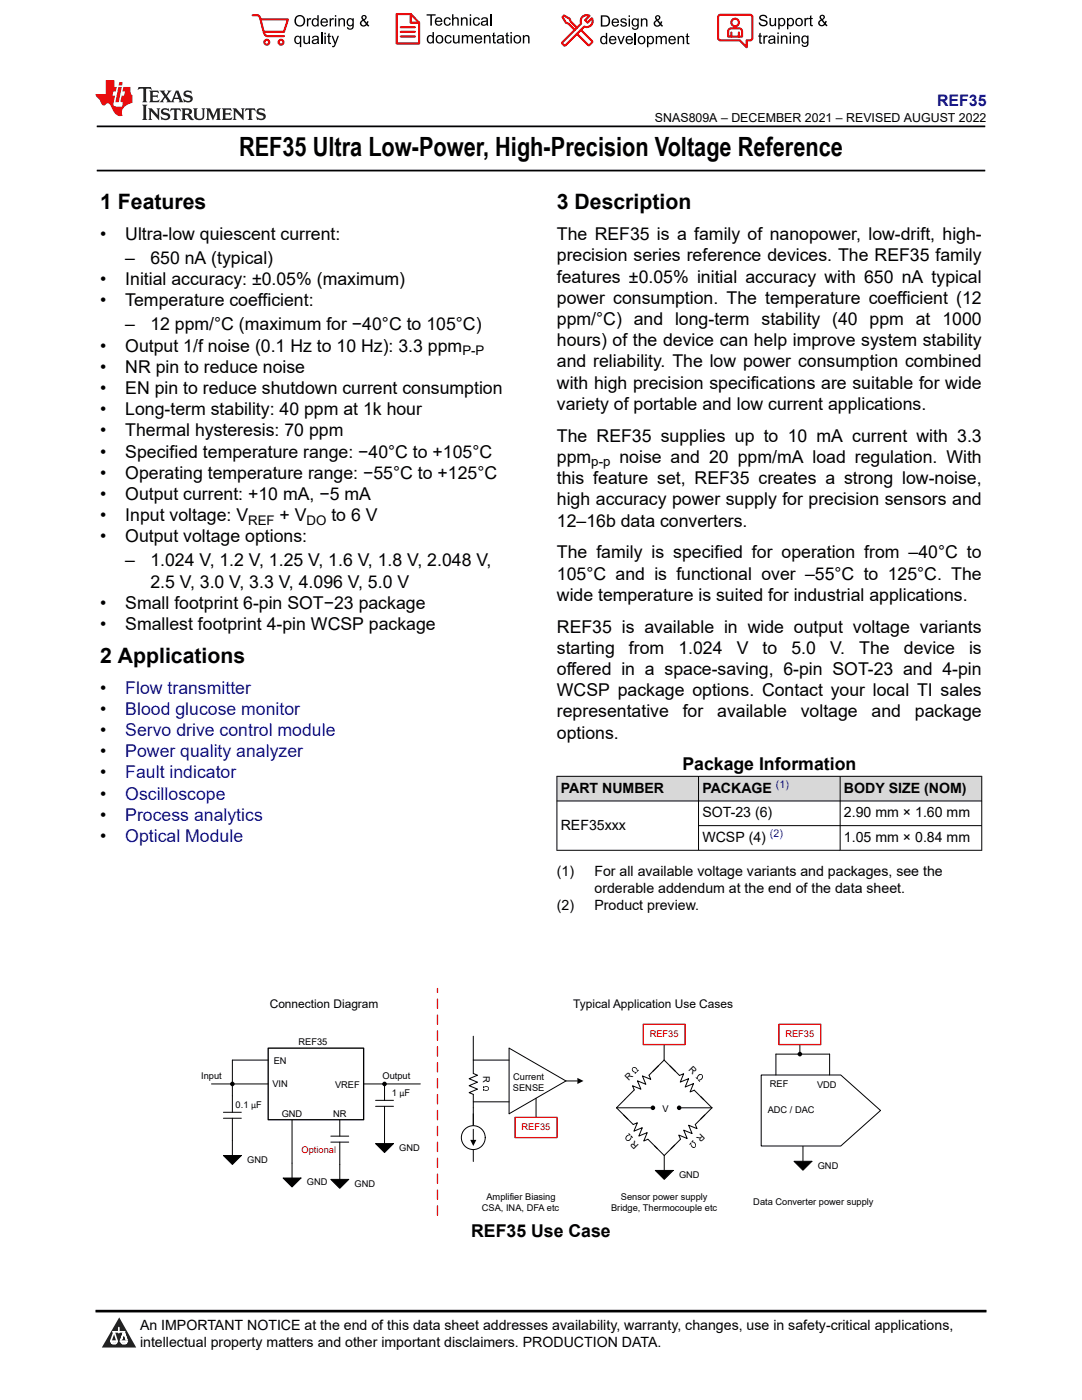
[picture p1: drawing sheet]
<svg xmlns="http://www.w3.org/2000/svg" width="216mm" height="279mm" viewBox="0 0 216 279" stroke-linecap="round" stroke-linejoin="round" font-family="sans-serif">
<path d="M19.3 25.2h177.3M19.3 34h177.3" fill="none" stroke="#000" stroke-width=".35"/>
<g fill="#d8d8d8">
<path d="M111.1 154.9h84.8v5h-84.8z" fill-rule="evenodd"/>
<path d="M111.2 155h28.1v4.8h-28.1z" fill-rule="evenodd"/>
<path d="M139.4 155h28.2v4.8h-28.2z" fill-rule="evenodd"/>
<path d="M167.7 155h28.1v4.8h-28.1z" fill-rule="evenodd"/>
</g>
<g fill="none" stroke="#000" stroke-width=".2">
<path d="M111.1 154.9h84.9M111.1 159.9h84.9M111.1 154.9v14.9M139.4 154.9v14.9M167.6 154.9v14.9M195.9 154.9v14.9M111.1 169.7h84.9M139.4 164.8h56.6M42.2 216.3h11.3M46.1 216.3h.3M53.5 211.6h-7.1v10.4M72.6 216.3h11.3"/>
<path d="M74.9 219.6h3.6M76.4 216.3h.3M76.7 216.3v3.3M94.4 206.8v7.4l.9 .4-1.7 .7 1.7 .7-1.7 .7 1.7 .7-1.7 .7 .8 .3v13.4M101.6 209.2v13.1M44.6 230.6h3.6l-1.8 1.8zM44.6 223.2h3.6M44.6 222h3.6M46.4 223.2v7.4M56.5 235.1h3.6l-1.8 1.8zM58.3 223.5v11.6M66 235.4h3.6l-1.8 1.8z"/>
<path d="M66 227.9h3.6M66 226.7h3.6M67.8 223.5v3.2M67.8 227.9v7.5M74.9 228.2h3.6l-1.8 1.8zM74.9 220.8h3.6M76.7 220.8v7.4"/>
</g>
<path d="M53.5 209.2h19.1v14.3h-19.1z" fill="none" stroke="#000" stroke-width=".26"/>
<g fill="#000">
<path d="M44.6 230.6h3.6l-1.8 1.8zM56.5 235.1h3.6l-1.8 1.8zM66 235.4h3.6l-1.8 1.8zM74.9 228.2h3.6l-1.8 1.8z"/>
<circle cx="46.4" cy="216.3" r=".46"/>
<circle cx="76.7" cy="216.3" r=".46"/>
</g>
<circle cx="94.4" cy="227" r="2.38" fill="#fff"/>
<g fill="none" stroke="#000" stroke-width=".2">
<path d="M94.4 211.6h7.2M94.4 219.9h7.2M101.6 209.2l11.3 6.5M107 219.2v3.8M112.9 215.7l-11.3 6.6M112.9 215.7h2.3M132.5 211.6l-3 3 .4 .8-1.7-.7 .7 1.7-1.7-.7 .7 1.7-1.7-.7 .4 .8-3.6 3.6M132.5 208.5v3.1M132.5 211.6l3.1 3M135.6 214.6l.8-.3-.7 1.7 1.7-.7-.7 1.6 1.7-.7-.7 1.7 .8-.3 3.6 3.5M151.9 214.5h15.9l7.9 7.1-7.9 7.1h-15.9zM154.8 214.5v-4.1h10.7v4.1"/>
<path d="M159.6 208.5v1.9M94.4 225.4v2.1M123 221.1l3.3 3.3 .9-.3-.7 1.6 1.7-.6-.7 1.6 1.6-.7-.6 1.7 .8-.3 3.2 3.2M123 221.1h6.8M130.8 233.6h3.5l-1.8 1.8zM132.5 230.6v3M136 221.1h6.1M142.1 221.1l-3.4 3.3 .4 .8-1.7-.6 .7 1.6-1.7-.7 .7 1.7-1.7-.7 .4 .9-3.3 3.2M158.4 231.8h3.6l-1.8 1.7zM160.2 228.8v3"/>
<circle cx="94.4" cy="227" r="2.38"/>
</g>
<g fill="#000">
<path d="M115.2 215.1l1.2 .6-1.2 .6zM93.8 227.5h1.2l-.6 1.2zM130.8 233.6h3.5l-1.8 1.8zM158.4 231.8h3.6l-1.8 1.7z"/>
<circle cx="159.6" cy="210.4" r=".46"/>
<circle cx="130.3" cy="221.1" r=".46"/>
<circle cx="135.5" cy="221.1" r=".46"/>
</g>
<path d="M128.3 204.4h8.4v4.1h-8.4zM155.4 204.4h8.4v4.1h-8.4zM102.8 223h8.3v4h-8.3z" fill="none" stroke="#f00" stroke-width=".26"/>
<path d="M87.3 242.5v-45.2" fill="none" stroke="#f00" stroke-width=".26" stroke-dasharray="1.9 1.3"/>
<path d="M0 0h215.9v23.8h-215.9z" fill-rule="evenodd" fill="#fff"/>
<path d="M27.7 17.4l-.2 .6 .5-.3h.6v.1v2.2l-.2 .4h1l-.2-.4v-2.2v-.1h.5l.5 .3-.1-.6zM29.8 18.1l.2 .4v1.5l-.2 .4h1.9l.1-.6a1.08 1.08 0 0 1-1.3 .2v-.7h.6l.4 .2v-.6l-.4 .2h-.6v-.6l.2-.1a1 1 0 0 1 1 .2l-.1-.5zM31.8 18.1l1 1.1-1 1.2h.9l-.2-.2 .4-.7 .5 .7-.2 .2h1.6l-.2-.2 .1-.4h1l.1 .4-.1 .2h.9l-.2-.3-.8-2h-.5l-1 2.2-.8-1.1 .9-1.1h-.8l.2 .2-.5 .7-.3-.7 .1-.2zM35.2 18.5l.4 1h-.8zM36.8 18.2a.65 .65 0 0 0-.2 .7 .65 .65 0 0 0 .6 .5l.7 .2 .1 .2a.79 .79 0 0 1-.7 .4 .79 .79 0 0 1-.7-.5l.1 .7 .2-.1a.93 .93 0 0 0 1.1 .1 .93 .93 0 0 0 .4-1 1.46 1.46 0 0 0-1.2-.6l-.1-.3a1.09 1.09 0 0 1 1.2 .2l-.2-.6-.1 .1-.6-.2zM28.4 20.9l.2 .4v2.3l-.2 .3h1l-.2-.3v-2.3l.2-.4zM29.6 21.6l.2 .4v1.6l-.2 .3h.8l-.3-.3v-1.4l1.7 1.8v-2l.2-.4h-.8l.2 .2 .1 1.1-1.2-1.3zM32.3 21.8a.65 .65 0 0 0-.2 .7 .65 .65 0 0 0 .7 .4l.6 .2 .1 .2a.79 .79 0 0 1-.7 .4 .79 .79 0 0 1-.7-.5l.1 .7 .2-.1a.93 .93 0 0 0 1.1 .1 .93 .93 0 0 0 .4-.9 1.46 1.46 0 0 0-1.2-.6l-.1-.4a1.09 1.09 0 0 1 1.2 .2l-.2-.6-.1 .1-.6-.1zM34.1 21.6l-.1 .7a.63 .63 0 0 1 .7-.4l.1 1.7-.3 .3h1l-.2-.3v-1.7a.66 .66 0 0 1 .8 .4l-.1-.7zM36.2 21.6l.2 .4v1.6l-.2 .3h.9l-.2-.2v-.7h.5l.1 .2a.79 .79 0 0 0 1.2 .6l-1-.9a.61 .61 0 0 0 .6-.6 .61 .61 0 0 0-.5-.6zM36.9 21.9h.2a.47 .47 0 0 1 .5 .1 .47 .47 0 0 1 .1 .5l-.2 .2h-.6zM38.5 21.6l.2 .2a2.27 2.27 0 0 0 .4 2 1.04 1.04 0 0 0 1.7-.7v-1.3l.2-.2h-.8l.2 .4v1.1a.6 .6 0 0 1-.6 .6 .6 .6 0 0 1-.6-.6v-1.1l.3-.4zM41.1 21.6l.2 .4v1.6l-.2 .3h.7l-.2-.3v-1.5l.9 1.9 .8-1.9v1.5l-.2 .3h1l-.3-.3v-1.6l.3-.4h-.8l-.7 1.5-.7-1.5zM44.3 21.6l.2 .4v1.6l-.2 .3h1.9l.1-.5a1.09 1.09 0 0 1-1.3 .1v-.6h.6l.4 .1v-.6l-.4 .2h-.6v-.6l.2-.1a1.01 1.01 0 0 1 1 .3l-.1-.6zM46.4 21.6l.3 .4v1.6l-.3 .3h.8l-.2-.3v-1.4l1.6 1.8v-2l.2-.4h-.7l.2 .2v1.1l-1.2-1.3zM49 21.6l-.1 .7a.63 .63 0 0 1 .8-.4v1.7l-.3 .3h1l-.2-.3v-1.7a.66 .66 0 0 1 .8 .4l-.1-.7zM51.4 21.8a.65 .65 0 0 0-.2 .7 .65 .65 0 0 0 .6 .4l.6 .2 .2 .2a.79 .79 0 0 1-.8 .4 .79 .79 0 0 1-.6-.5l.1 .7 .2-.1a.93 .93 0 0 0 1 .1 .93 .93 0 0 0 .5-.9 1.46 1.46 0 0 0-1.3-.6l-.1-.4a1.09 1.09 0 0 1 1.3 .2l-.2-.6-.2 .1-.5-.1z" fill="#231f20"/>
<path d="M21.1 16v2.8h-2.1l.1 .3 .9 1a.95 .95 0 0 0 .9 .9 .59 .59 0 0 1 .6-.4 .59 .59 0 0 1 .5 .4l.4 .8a1.59 1.59 0 0 0 2.1 1.3 1.61 1.61 0 0 1 1-2.2l1-.4-.1-1.5a1.59 1.59 0 0 1-.4-1.6h-1.4l-.2 .9h.5l-.1 .8h-.5l-.2 1v.2l.4 .1-.2 .9h-.6a.73 .73 0 0 1-1.1-.7l.3-1.5h-.5l.2-.8h.5l.2-.9h-.5v-1.4zM23.6 17.4l-.6 3h.7l.6-3zM23.8 16.4l-.1 .7h.7l.1-.7z" fill="#ed1c24"/>
<g fill="#000">
<path d="M58.7 4.2a1.15 1.15 0 0 1 2.3 0 1.15 1.15 0 0 1-2.3 0zM59.3 3.5a.89 .89 0 0 0-.2 1.1 .89 .89 0 0 0 1.1 .4 .88 .88 0 0 0 .3-1.3 .88 .88 0 0 0-1.2-.2z" fill-rule="evenodd"/>
<path d="M58.9 7.3l.5-.2 .5 .3v-.3h.2v2.3h-.3v-.8a.74 .74 0 0 1-.9 0 .74 .74 0 0 1-.2-1zM59.1 7.5a.57 .57 0 0 0-.1 .7 .57 .57 0 0 0 .7 .2 .57 .57 0 0 0 .2-.7 .57 .57 0 0 0-.8-.2z" fill-rule="evenodd"/>
<path d="M61.2 3.6h.3v.3l.2-.2 .3-.1 .1 .1-.1 .3a.36 .36 0 0 0-.4 0 .36 .36 0 0 0-.1 .4v.9h-.3z" fill-rule="evenodd"/>
<path d="M60.5 7.1h.3v.9a.41 .41 0 0 0 .4 .6 .41 .41 0 0 0 .4-.6v-.9h.3v1.7h-.3v-.3a.58 .58 0 0 1-.7 .3 .58 .58 0 0 1-.4-.6z" fill-rule="evenodd"/>
<path d="M62.4 3.8l.5-.2 .4 .2v-.8h.3v2.3h-.3v-.2a.75 .75 0 0 1-1-.1 .75 .75 0 0 1 0-1zM62.6 4a.57 .57 0 0 0-.1 .7 .57 .57 0 0 0 .7 .2 .57 .57 0 0 0 .1-.7 .57 .57 0 0 0-.7-.2z" fill-rule="evenodd"/>
<path d="M62.4 7.3a.74 .74 0 0 1 .9-.1 .74 .74 0 0 1 .3 .9l.1 .7h-.3v-.2a.57 .57 0 0 1-.9 .2 .57 .57 0 0 1-.1-.8l.9-.3a.41 .41 0 0 0-.3-.4 .41 .41 0 0 0-.5 .4l-.3-.1zM62.6 8.2a.35 .35 0 0 0 .1 .5 .35 .35 0 0 0 .5-.3l.1-.4z" fill-rule="evenodd"/>
<path d="M64.7 6.5h.3v.3h-.3zM64.7 7.1h.3v1.7h-.3z" fill-rule="evenodd"/>
<path d="M64.2 3.8a.76 .76 0 0 1 .9-.1 .76 .76 0 0 1 .3 .8h-1.2a.47 .47 0 0 0 .4 .6 .47 .47 0 0 0 .5-.4l.3 .1a.82 .82 0 0 1-1.2 .3 .82 .82 0 0 1 0-1.3zM64.4 4l-.2 .3h.9l-.2-.4z" fill-rule="evenodd"/>
<path d="M65.8 3.6h.2v.3l.2-.2 .3-.1 .2 .1-.1 .3a.36 .36 0 0 0-.5 0 .36 .36 0 0 0 0 .4v.9h-.3z" fill-rule="evenodd"/>
<path d="M65.5 6.7l.3-.1v.5h.2v.3h-.2v.9v.2h.2l.1 .3a.41 .41 0 0 1-.5-.1 .41 .41 0 0 1-.1-.4v-.9h-.2v-.3h.2z" fill-rule="evenodd"/>
<path d="M66.1 7.1h.3l.5 1.4 .5-1.4h.2l-.6 1.7a.57 .57 0 0 1-.7 .6v-.3a.37 .37 0 0 0 .5-.3z" fill-rule="evenodd"/>
<path d="M66.8 3h.3v.3h-.3zM66.8 3.6h.3v1.7h-.3z" fill-rule="evenodd"/>
<path d="M67.5 3.6h.3v.3a.58 .58 0 0 1 .7-.3 .58 .58 0 0 1 .3 .7v1h-.2v-1a.4 .4 0 0 0-.5-.5 .4 .4 0 0 0-.3 .6v.9h-.3z" fill-rule="evenodd"/>
<path d="M69.3 3.8l.6-.2 .4 .2v-.2h.3v1.5a.71 .71 0 0 1-.5 .8 .71 .71 0 0 1-.9-.5h.3a.46 .46 0 0 0 .6 .3 .46 .46 0 0 0 .2-.6 .78 .78 0 0 1-1.1-.2 .78 .78 0 0 1 .1-1.1zM69.6 4a.53 .53 0 0 0-.1 .8 .53 .53 0 0 0 .8 0 .54 .54 0 0 0 0-.7 .54 .54 0 0 0-.7-.1z" fill-rule="evenodd"/>
<path d="M72.2 3.1a.53 .53 0 0 1 .9 .1 .53 .53 0 0 1-.4 .8l.5 .5 .1-.3 .2 .1-.2 .5 .4 .3-.2 .2-.3-.3a.71 .71 0 0 1-1.2 .1 .71 .71 0 0 1 .3-1.1l-.2-.5zM72.3 3.5a.3 .3 0 0 0 .6 0 .3 .3 0 0 0-.6 0zM72.3 4.3a.45 .45 0 0 0 0 .7 .45 .45 0 0 0 .7-.2l-.5-.6z" fill-rule="evenodd"/>
<path d="M85.1 2.8h1.8v.3h-.7v2h-.3v-2h-.8z" fill-rule="evenodd"/>
<path d="M85.3 7.2l.6-.2 .4 .2v-.8h.3v2.3h-.3v-.2a.76 .76 0 0 1-1-.1 .76 .76 0 0 1-.1-1zM85.6 7.4a.58 .58 0 0 0-.1 .7 .58 .58 0 0 0 .7 .2 .58 .58 0 0 0 .1-.7 .58 .58 0 0 0-.7-.2z" fill-rule="evenodd"/>
<path d="M87.2 7.2a.81 .81 0 0 1 1.1 .1 .81 .81 0 0 1-.1 1.2 .81 .81 0 0 1-1.2-.2v-.7zM87.3 7.4a.57 .57 0 0 0 0 .8 .57 .57 0 0 0 .8 0 .57 .57 0 0 0 0-.7 .57 .57 0 0 0-.8-.1z" fill-rule="evenodd"/>
<path d="M87 3.7a.77 .77 0 0 1 .9-.2 .77 .77 0 0 1 .4 .9h-1.3a.48 .48 0 0 0 .4 .5 .48 .48 0 0 0 .6-.3h.3a.83 .83 0 0 1-1.3 .4 .83 .83 0 0 1 0-1.3zM87.2 3.8l-.1 .3h.9l-.3-.4z" fill-rule="evenodd"/>
<path d="M88.7 3.7a.7 .7 0 0 1 1.2 .3h-.2a.45 .45 0 0 0-.6-.3 .45 .45 0 0 0-.3 .6 .45 .45 0 0 0 .3 .6 .45 .45 0 0 0 .6-.4l.3 .1a.76 .76 0 0 1-1.1 .5 .76 .76 0 0 1-.3-1.1z" fill-rule="evenodd"/>
<path d="M88.9 7.2a.7 .7 0 0 1 1.2 .3h-.3a.45 .45 0 0 0-.5-.3 .45 .45 0 0 0-.3 .6 .45 .45 0 0 0 .3 .6 .45 .45 0 0 0 .6-.3h.2a.76 .76 0 0 1-1 .5 .76 .76 0 0 1-.3-1.1z" fill-rule="evenodd"/>
<path d="M90.2 2.8h.3v.9a.59 .59 0 0 1 .7-.2 .59 .59 0 0 1 .3 .6v1h-.2v-1a.4 .4 0 0 0-.5-.4 .4 .4 0 0 0-.3 .5v.9h-.3z" fill-rule="evenodd"/>
<path d="M90.4 7h.3v.9a.41 .41 0 0 0 .4 .6 .41 .41 0 0 0 .3-.6v-.9h.3v1.7h-.2v-.3a.58 .58 0 0 1-.7 .3 .58 .58 0 0 1-.4-.7z" fill-rule="evenodd"/>
<path d="M92 3.5h.2v.2a.59 .59 0 0 1 .7-.3 .59 .59 0 0 1 .4 .7v1h-.3v-1a.41 .41 0 0 0-.4-.4 .41 .41 0 0 0-.4 .5v.9h-.2z" fill-rule="evenodd"/>
<path d="M92.1 7h.3v.3a.56 .56 0 0 1 1 0 .54 .54 0 0 1 .6-.3 .54 .54 0 0 1 .4 .5v1.2h-.3v-1.1a.34 .34 0 0 0-.3-.4 .34 .34 0 0 0-.4 .3v1.2h-.3v-1.1a.38 .38 0 0 0-.5-.3 .38 .38 0 0 0-.2 .5v.9h-.3z" fill-rule="evenodd"/>
<path d="M93.7 2.8h.3v.4h-.3zM93.7 3.5h.3v1.6h-.3z" fill-rule="evenodd"/>
<path d="M94.6 3.7a.7 .7 0 0 1 1.2 .3h-.3a.45 .45 0 0 0-.6-.3 .45 .45 0 0 0-.3 .6 .45 .45 0 0 0 .4 .6 .45 .45 0 0 0 .5-.4l.3 .1a.76 .76 0 0 1-1 .5 .76 .76 0 0 1-.4-1.1z" fill-rule="evenodd"/>
<path d="M94.9 7.2a.77 .77 0 0 1 .9-.1 .77 .77 0 0 1 .4 .8h-1.2a.48 .48 0 0 0 .3 .6 .48 .48 0 0 0 .6-.4l.3 .1a.83 .83 0 0 1-1.3 .3 .83 .83 0 0 1 0-1.3zM95.1 7.3l-.1 .4h.9l-.2-.4z" fill-rule="evenodd"/>
<path d="M96.6 7h.2v.3a.59 .59 0 0 1 .7-.3 .59 .59 0 0 1 .4 .7v1h-.3v-1a.41 .41 0 0 0-.4-.5 .41 .41 0 0 0-.4 .6v.9h-.2z" fill-rule="evenodd"/>
<path d="M96.1 3.7a.74 .74 0 0 1 1-.2 .74 .74 0 0 1 .3 .9v.7h-.2l-.1-.2a.59 .59 0 0 1-.8 .3 .59 .59 0 0 1-.2-.8l1-.3a.42 .42 0 0 0-.4-.5 .42 .42 0 0 0-.4 .4l-.3-.1zM96.3 4.5a.36 .36 0 0 0 .2 .5 .36 .36 0 0 0 .5-.2l.1-.5z" fill-rule="evenodd"/>
<path d="M98.4 6.6l.3-.2v.6h.2v.2h-.2v1v.2h.2l.1 .3a.41 .41 0 0 1-.5-.1 .41 .41 0 0 1-.1-.4v-1h-.2v-.2h.2z" fill-rule="evenodd"/>
<path d="M99.3 7.2a.74 .74 0 0 1 1-.2 .74 .74 0 0 1 .2 1l.1 .7h-.3v-.2a.59 .59 0 0 1-.8 .2 .59 .59 0 0 1-.3-.8l1.1-.3a.42 .42 0 0 0-.4-.4 .42 .42 0 0 0-.5 .3h-.2zM99.5 8a.36 .36 0 0 0 .2 .5 .36 .36 0 0 0 .4-.2l.2-.5z" fill-rule="evenodd"/>
<path d="M101 6.6l.3-.2v.6h.3v.2h-.3v1l.1 .2h.2v.3a.41 .41 0 0 1-.4-.1 .41 .41 0 0 1-.2-.4v-1h-.2v-.2h.2z" fill-rule="evenodd"/>
<path d="M101.9 6.4h.2v.3h-.2zM101.9 7h.2v1.7h-.2z" fill-rule="evenodd"/>
<path d="M102.7 7.2a.81 .81 0 0 1 1.1 .1 .81 .81 0 0 1-.1 1.2 .81 .81 0 0 1-1.2-.2v-.7zM102.9 7.4a.57 .57 0 0 0-.1 .8 .57 .57 0 0 0 .9 0 .57 .57 0 0 0-.1-.7 .57 .57 0 0 0-.7-.1z" fill-rule="evenodd"/>
<path d="M104.3 7h.3v.3a.59 .59 0 0 1 .7-.3 .59 .59 0 0 1 .4 .7v1h-.3v-1a.41 .41 0 0 0-.5-.5 .41 .41 0 0 0-.3 .6v.9h-.3z" fill-rule="evenodd"/>
<path d="M119.9 3.1h.8a1.12 1.12 0 0 1 1 1.1 1.12 1.12 0 0 1-1 1.1h-.8zM120.2 3.3v1.7h.5a.86 .86 0 0 0 .8-.8 .86 .86 0 0 0-.8-.9z" fill-rule="evenodd"/>
<path d="M119.9 7.4l.5-.3 .5 .3v-.8h.3v2.2h-.3v-.2a.75 .75 0 0 1-1 0 .75 .75 0 0 1-.1-1zM120.2 7.5a.57 .57 0 0 0-.2 .8 .57 .57 0 0 0 .8 .2 .57 .57 0 0 0 .1-.8 .57 .57 0 0 0-.7-.2z" fill-rule="evenodd"/>
<path d="M121.7 7.4a.76 .76 0 0 1 .9-.2 .76 .76 0 0 1 .4 .9h-1.2a.47 .47 0 0 0 .3 .5 .47 .47 0 0 0 .6-.3h.3a.82 .82 0 0 1-1.3 .4 .82 .82 0 0 1 0-1.3zM121.9 7.5l-.1 .3h.9l-.2-.4z" fill-rule="evenodd"/>
<path d="M122.2 3.9a.76 .76 0 0 1 .9-.2 .76 .76 0 0 1 .4 .9h-1.2a.47 .47 0 0 0 .4 .5 .47 .47 0 0 0 .5-.3h.3a.82 .82 0 0 1-1.2 .4 .82 .82 0 0 1-.1-1.3zM122.5 4l-.2 .3h.9l-.2-.4z" fill-rule="evenodd"/>
<path d="M123.9 3.8a.71 .71 0 0 1 1.1 .3h-.2a.32 .32 0 0 0-.4-.3 .32 .32 0 0 0-.3 .4h.1a.75 .75 0 0 1 .9 .8 .72 .72 0 0 1-.7 .3 .72 .72 0 0 1-.6-.5h.2a.36 .36 0 0 0 .4 .4 .36 .36 0 0 0 .3-.5 .8 .8 0 0 1-.9-.7z" fill-rule="evenodd"/>
<path d="M123.2 7.2h.3l.4 1.3 .5-1.3h.3l-.6 1.6h-.3z" fill-rule="evenodd"/>
<path d="M125.4 3.1h.3v.3h-.3zM125.4 3.7h.3v1.6h-.3z" fill-rule="evenodd"/>
<path d="M125 7.4a.76 .76 0 0 1 .9-.2 .76 .76 0 0 1 .4 .9h-1.2a.47 .47 0 0 0 .4 .5 .47 .47 0 0 0 .5-.3h.3a.82 .82 0 0 1-1.2 .4 .82 .82 0 0 1-.1-1.3zM125.3 7.5l-.2 .3h.9l-.2-.4z" fill-rule="evenodd"/>
<path d="M126.2 3.9l.5-.3 .5 .3v-.2h.3v1.4a.71 .71 0 0 1-.6 .8 .71 .71 0 0 1-.8-.5l.2 .1a.46 .46 0 0 0 .7 .2 .46 .46 0 0 0 .2-.6 .78 .78 0 0 1-1.1-.1 .78 .78 0 0 1 .1-1.1zM126.4 4a.53 .53 0 0 0 0 .8 .53 .53 0 0 0 .7 0 .54 .54 0 0 0 0-.7 .54 .54 0 0 0-.7-.1z" fill-rule="evenodd"/>
<path d="M127.5 7.3a.8 .8 0 0 1 1.1 .2 .8 .8 0 0 1-.1 1.1 .8 .8 0 0 1-1.2-.1v-.8zM127.7 7.5a.56 .56 0 0 0-.1 .9 .56 .56 0 0 0 .8-.1 .56 .56 0 0 0 0-.7 .56 .56 0 0 0-.7-.1z" fill-rule="evenodd"/>
<path d="M127.9 3.7h.2v.2a.58 .58 0 0 1 .7-.2 .58 .58 0 0 1 .4 .6v1h-.3v-1a.4 .4 0 0 0-.4-.4 .4 .4 0 0 0-.3 .5v.9h-.3z" fill-rule="evenodd"/>
<path d="M129.1 7.2h.2v.2a.72 .72 0 0 1 1-.1 .72 .72 0 0 1 .2 1 .64 .64 0 0 1-.5 .5 .64 .64 0 0 1-.6-.2v.8h-.3zM129.5 7.5a.56 .56 0 0 0-.1 .8 .56 .56 0 0 0 .7 .2 .56 .56 0 0 0 .1-.8 .56 .56 0 0 0-.7-.2z" fill-rule="evenodd"/>
<path d="M130.8 7.2h.3v.2a.55 .55 0 0 1 .9 0 .53 .53 0 0 1 .7-.3 .53 .53 0 0 1 .4 .6v1.1h-.3v-1a.34 .34 0 0 0-.3-.4 .34 .34 0 0 0-.4 .3v1.1h-.3v-1a.37 .37 0 0 0-.5-.4 .37 .37 0 0 0-.2 .6v.8h-.3z" fill-rule="evenodd"/>
<path d="M130.9 3.2a.53 .53 0 0 1 .8 .1 .53 .53 0 0 1-.3 .8l.4 .5 .1-.4 .3 .1-.2 .5 .3 .3-.2 .3-.3-.4a.71 .71 0 0 1-1.2 .1 .71 .71 0 0 1 .4-1.1l-.3-.5zM130.9 3.6a.3 .3 0 0 0 .6 0 .3 .3 0 0 0-.6 0zM130.9 4.3a.45 .45 0 0 0 0 .7 .45 .45 0 0 0 .7-.2l-.5-.6z" fill-rule="evenodd"/>
<path d="M133.6 7.4a.76 .76 0 0 1 .9-.2 .76 .76 0 0 1 .4 .9h-1.3a.47 .47 0 0 0 .4 .5 .47 .47 0 0 0 .6-.3h.3a.82 .82 0 0 1-1.3 .4 .82 .82 0 0 1 0-1.3zM133.8 7.5l-.1 .3h.9l-.3-.4z" fill-rule="evenodd"/>
<path d="M135.2 7.2h.3v.2a.58 .58 0 0 1 .7-.2 .58 .58 0 0 1 .3 .6v1h-.3v-1a.4 .4 0 0 0-.4-.4 .4 .4 0 0 0-.3 .5v.9h-.3z" fill-rule="evenodd"/>
<path d="M137 6.8l.3-.2v.6h.2v.2h-.2v1v.2h.2l.1 .2a.41 .41 0 0 1-.5 0 .41 .41 0 0 1-.1-.5v-.9h-.2v-.2h.2z" fill-rule="evenodd"/>
<path d="M151.7 3.1a.88 .88 0 0 1 1.4 .5h-.3a.49 .49 0 0 0-.5-.5 .49 .49 0 0 0-.4 .6v.1a1.06 1.06 0 0 1 1.3 1 .95 .95 0 0 1-1 .4 .95 .95 0 0 1-.8-.7h.3a.58 .58 0 0 0 .6 .5 .58 .58 0 0 0 .5-.6l-.2-.1a.95 .95 0 0 1-1.1-.9z" fill-rule="evenodd"/>
<path d="M151.5 6.7l.3-.2v.6h.3v.2h-.3v1v.2h.3v.2a.41 .41 0 0 1-.5 0 .41 .41 0 0 1-.1-.5v-.9h-.2v-.2h.2z" fill-rule="evenodd"/>
<path d="M152.3 7.1h.3v.2l.1-.2h.4h.1l-.1 .3a.36 .36 0 0 0-.4 0 .36 .36 0 0 0-.1 .5v.8h-.3z" fill-rule="evenodd"/>
<path d="M153.4 7.3a.74 .74 0 0 1 1-.2 .74 .74 0 0 1 .3 .9l.1 .7h-.3l-.1-.2a.57 .57 0 0 1-.8 .3 .57 .57 0 0 1-.1-.9l.9-.2a.41 .41 0 0 0-.4-.4 .41 .41 0 0 0-.4 .3h-.3zM153.7 8.1a.35 .35 0 0 0 .1 .5 .35 .35 0 0 0 .5-.2l.1-.5z" fill-rule="evenodd"/>
<path d="M153.5 3.6h.3v.9a.41 .41 0 0 0 .4 .5 .41 .41 0 0 0 .4-.5v-.9h.3v1.6h-.3v-.2a.58 .58 0 0 1-.7 .2 .58 .58 0 0 1-.4-.6z" fill-rule="evenodd"/>
<path d="M155.1 6.5h.3v.3h-.3zM155.1 7.1h.3v1.6h-.3z" fill-rule="evenodd"/>
<path d="M155.3 3.6h.2v.2a.72 .72 0 0 1 1-.1 .72 .72 0 0 1 .2 1 .64 .64 0 0 1-.5 .5 .64 .64 0 0 1-.6-.2v.8h-.3zM155.7 3.9a.56 .56 0 0 0-.2 .8 .56 .56 0 0 0 .8 .2 .56 .56 0 0 0 .1-.8 .56 .56 0 0 0-.7-.2z" fill-rule="evenodd"/>
<path d="M155.8 7.1h.3v.2a.58 .58 0 0 1 .7-.2 .58 .58 0 0 1 .3 .6v1h-.2v-1a.4 .4 0 0 0-.5-.4 .4 .4 0 0 0-.3 .5v.9h-.3z" fill-rule="evenodd"/>
<path d="M157 3.6h.3v.2a.72 .72 0 0 1 1-.1 .72 .72 0 0 1 .1 1 .64 .64 0 0 1-.4 .5 .64 .64 0 0 1-.7-.2v.8h-.3zM157.4 3.9a.56 .56 0 0 0-.1 .8 .56 .56 0 0 0 .7 .2 .56 .56 0 0 0 .2-.8 .56 .56 0 0 0-.8-.2z" fill-rule="evenodd"/>
<path d="M157.6 6.5h.2v.3h-.2zM157.6 7.1h.2v1.6h-.2z" fill-rule="evenodd"/>
<path d="M158.3 7.1h.2v.2a.58 .58 0 0 1 .7-.2 .58 .58 0 0 1 .4 .6v1h-.3v-1a.4 .4 0 0 0-.4-.4 .4 .4 0 0 0-.4 .5v.9h-.2z" fill-rule="evenodd"/>
<path d="M158.9 3.7a.8 .8 0 0 1 1.2 .2 .8 .8 0 0 1-.2 1.1 .8 .8 0 0 1-1.1-.1l-.1-.8zM159.1 3.9a.56 .56 0 0 0-.1 .9 .56 .56 0 0 0 .9 0 .56 .56 0 0 0-.1-.8 .56 .56 0 0 0-.7-.1z" fill-rule="evenodd"/>
<path d="M160.1 7.3l.5-.2 .5 .2v-.2h.2v1.4a.71 .71 0 0 1-.5 .9 .71 .71 0 0 1-.8-.5h.2a.46 .46 0 0 0 .6 .2 .46 .46 0 0 0 .2-.6 .78 .78 0 0 1-1-.1 .78 .78 0 0 1 .1-1.1zM160.3 7.4a.53 .53 0 0 0-.1 .8 .53 .53 0 0 0 .8 0 .54 .54 0 0 0 0-.7 .54 .54 0 0 0-.7-.1z" fill-rule="evenodd"/>
<path d="M160.5 3.6h.3v.2l.1-.2h.4h.1l-.1 .3a.36 .36 0 0 0-.4 0 .36 .36 0 0 0-.1 .5v.8h-.3z" fill-rule="evenodd"/>
<path d="M161.6 3.2l.3-.2v.6h.3v.2h-.3v1l.1 .2h.2v.2a.41 .41 0 0 1-.4 0 .41 .41 0 0 1-.2-.5v-.9h-.2v-.2h.2z" fill-rule="evenodd"/>
<path d="M163.7 3.1a.53 .53 0 0 1 .8 .1 .53 .53 0 0 1-.3 .8l.4 .5 .1-.3h.3l-.2 .5 .3 .3-.2 .3-.3-.3a.71 .71 0 0 1-1.2 .1 .71 .71 0 0 1 .4-1.2l-.3-.5zM163.8 3.5a.3 .3 0 0 0 .6 0 .3 .3 0 0 0-.6 0zM163.7 4.2a.45 .45 0 0 0 0 .8 .45 .45 0 0 0 .7-.3l-.5-.6z" fill-rule="evenodd"/>
</g>
<path d="M64.2 6.5v2.3M97.9 2.8v2.3M126.8 6.6v2.2" fill="none" stroke="#000" stroke-width=".28"/>
<g fill="none" stroke="#de0000" stroke-width=".42">
<path d="M50.4 3l1.1 .1a1.4 1.4 0 0 1 .6 1.2l.6 2.5a.95 .95 0 0 0 1.2 .4h2.8M52 3.9h5.5l-.8 2.4h-4M79.1 2.8h2.8v1.7h1.7v4.2h-4.5zM80 6.4h2.8M80 5.4h2.8M80 7.3h2.8M82 2.8l1.6 1.7M115.1 5.5l-1.2-1.2-.2-.5-1.2-.7-.3 .3 .7 1.1 .5 .2 1.3 1.3M115.9 6l2.2 2.2v.3l-.5 .5h-.3l-2.2-2.2zM115.9 6l.7-.7a1.19 1.19 0 0 0 1.3-.3 1.19 1.19 0 0 0 .2-1.4l-.8 .9-.5-.5 .8-.8a1.19 1.19 0 0 0-1.3 .1 1.19 1.19 0 0 0-.3 1.4l-3.8 3.7v.3l.3 .3h.3l2.3-2.2M143.3 3.2l.5-.2h5.9l.4 .2v4.4l-.2 .4-.9 .1v1.3l-1.4-1.3h-3.8l-.5-.3zM145.5 5.8l.4-.1h1.6a.61 .61 0 0 1 .6 .6v1h-2.8v-1z"/>
<path d="M145.9 6.5v.8M147.4 6.5v.8"/>
<circle cx="53.2" cy="8.4" r=".49"/>
<circle cx="56.1" cy="8.4" r=".49"/>
<circle cx="146.7" cy="4.5" r=".75"/>
</g>
<path d="M0 261.4h215.9v18h-215.9z" fill-rule="evenodd" fill="#fff"/>
<path d="M23.8 262.9l3.4 6h-6.9z" fill="#231f20"/>
<path d="M22.1 267.7h1.3l-.4 .5h-.3a.55 .55 0 0 1-.6-.5z" fill-rule="evenodd" fill="#fff"/>
<path d="M22.1 267.7h1.3l-.4 .5h-.3a.55 .55 0 0 1-.6-.5z" fill="none" stroke="#231f20" stroke-width=".34"/>
<path d="M22.1 267.7h1.3l-.4 .5h-.5zM22.6 265.8h.1M22.6 265.8h2.3zM23.7 265.9h.1M23.7 264.9v1zM24 267.7h.1" fill="none" stroke="#fff" stroke-width=".34"/>
<path d="M24.7 265.8l-.7 1.9z" fill="#fff"/>
<path d="M24.7 265.8l-.7 1.9z" fill="none" stroke="#fff" stroke-width=".34"/>
<path d="M24.7 265.8l.7 1.9z" fill="#fff"/>
<path d="M24.7 265.8l.7 1.9zM25.3 267.7h.1" fill="none" stroke="#fff" stroke-width=".34"/>
<path d="M22.8 265.8l-.7 1.9z" fill="#fff"/>
<path d="M22.8 265.8l-.7 1.9z" fill="none" stroke="#fff" stroke-width=".34"/>
<path d="M22.8 265.8l.6 1.9z" fill="#fff"/>
<path d="M22.8 265.8l.6 1.9z" fill="none" stroke="#fff" stroke-width=".34"/>
<path d="M24.1 267.7h1.3a.65 .65 0 0 1-.6 .5 .65 .65 0 0 1-.7-.5z" fill-rule="evenodd" fill="#fff"/>
<path d="M24.1 267.7h1.3a.65 .65 0 0 1-.6 .5 .65 .65 0 0 1-.7-.5z" fill="none" stroke="#231f20" stroke-width=".34"/>
<path d="M24 267.7h.1M24.1 267.7h1.3l-.4 .5h-.5z" fill="none" stroke="#fff" stroke-width=".34"/>
<path d="M19 261.7h177.8" fill="none" stroke="#000" stroke-width=".53"/>
<text font-size="5.3" x="47.7" y="31.2">REF35 Ultra Low-Power, High-Precision Voltage Reference</text>
<g font-size="4.2">
<text x="20" y="41.8">1 Features</text>
<text x="111.1" y="41.8">3 Description</text>
<text x="20" y="132.3">2 Applications</text>
</g>
<g font-size="3.5">
<text x="20" y="47.9">•</text>
<text x="25" y="47.9">Ultra-low quiescent current:</text>
<text x="111.1" y="47.9">The REF35 is a family of nanopower, low-drift, high-</text>
<text x="25" y="52.7">–</text>
<text x="30" y="52.7">650 nA (typical)</text>
<text x="111.1" y="52.2">precision series reference devices. The REF35 family</text>
<text x="20" y="56.9">•</text>
<text x="25" y="56.9">Initial accuracy: ±0.05% (maximum)</text>
<text x="111.1" y="56.4">features ±0.05% initial accuracy with 650 nA typical</text>
<text x="20" y="61.2">•</text>
<text x="25" y="61.2">Temperature coefficient:</text>
<text x="25" y="65.9">–</text>
<text x="30" y="65.9">12 ppm/°C (maximum for −40°C to 105°C)</text>
<text x="111.1" y="60.6">power consumption. The temperature coefficient (12</text>
<text x="111.1" y="64.9">ppm/°C) and long-term stability (40 ppm at 1000</text>
<text x="20" y="70.2">•</text>
<text x="25" y="70.2">Output 1/f noise (0.1 Hz to 10 Hz): 3.3 ppm</text>
<text x="111.1" y="69.1">hours) of the device can help improve system stability</text>
<text x="20" y="74.4">•</text>
<text x="25" y="74.4">NR pin to reduce noise</text>
<text x="111.1" y="73.3">and reliability. The low power consumption combined</text>
<text x="111.1" y="77.6">with high precision specifications are suitable for wide</text>
<text x="20" y="78.6">•</text>
<text x="20" y="82.9">•</text>
<text x="25" y="78.6">EN pin to reduce shutdown current consumption</text>
<text x="25" y="82.9">Long-term stability: 40 ppm at 1k hour</text>
<text x="111.1" y="81.8">variety of portable and low current applications.</text>
<text x="20" y="87.1">•</text>
<text x="25" y="87.1">Thermal hysteresis: 70 ppm</text>
<text x="111.1" y="88.2">The REF35 supplies up to 10 mA current with 3.3</text>
<text x="20" y="91.3">•</text>
<text x="20" y="95.6">•</text>
<text x="25" y="91.3">Specified temperature range: −40°C to +105°C</text>
<text x="25" y="95.6">Operating temperature range: −55°C to +125°C</text>
<text x="111.1" y="92.4">ppm</text>
<text x="123.6" y="92.4">noise and 20 ppm/mA load regulation. With</text>
<text x="20" y="99.8">•</text>
<text x="25" y="99.8">Output current: +10 mA, −5 mA</text>
<text x="111.1" y="100.9">high accuracy power supply for precision sensors and</text>
<text x="111.1" y="96.6">this feature set, REF35 creates a strong low-noise,</text>
<text x="20" y="104">•</text>
<text x="25" y="104">Input voltage: V</text>
<text x="55.8" y="104">+ V</text>
<text x="66.1" y="104">to 6 V</text>
<text x="111.1" y="105.1">12–16b data converters.</text>
<text x="20" y="108.3">•</text>
<text x="25" y="108.3">Output voltage options:</text>
<text x="25" y="113">–</text>
<text x="30" y="113">1.024 V, 1.2 V, 1.25 V, 1.6 V, 1.8 V, 2.048 V,</text>
<text x="111.1" y="111.4">The family is specified for operation from –40°C to</text>
<text x="30" y="117.3">2.5 V, 3.0 V, 3.3 V, 4.096 V, 5.0 V</text>
<text x="111.1" y="115.7">105°C and is functional over –55°C to 125°C. The</text>
<text x="111.1" y="119.9">wide temperature is suited for industrial applications.</text>
<text x="20" y="121.5">•</text>
<text x="20" y="125.7">•</text>
<text x="25" y="121.5">Small footprint 6-pin SOT−23 package</text>
<text x="25" y="125.7">Smallest footprint 4-pin WCSP package</text>
<text x="111.1" y="130.5">starting</text>
<text x="111.1" y="126.3">REF35 is available in wide output voltage variants</text>
<text x="125.5" y="130.5">from</text>
<text x="135.4" y="130.5">1.024</text>
<text x="147" y="130.5">V</text>
<text x="152.2" y="130.5">to</text>
<text x="157.9" y="130.5">5.0</text>
<text x="165.6" y="130.5">V.</text>
<text x="171.5" y="130.5">The</text>
<text x="180.4" y="130.5">device</text>
<text x="193.4" y="130.5">is</text>
<text x="111.1" y="134.7">offered in a space-saving, 6-pin SOT-23 and 4-pin</text>
<text x="20" y="138.4">•</text>
<text x="20" y="142.7">•</text>
<text x="111.1" y="139">WCSP package options. Contact your local TI sales</text>
<text x="111.1" y="143.2">representative</text>
<text x="136.2" y="143.2">for</text>
<text x="143.1" y="143.2">available</text>
<text x="159.8" y="143.2">voltage</text>
<text x="173.9" y="143.2">and</text>
<text x="182.5" y="143.2">package</text>
<text x="20" y="146.9">•</text>
<text x="111.1" y="147.4">options.</text>
<text x="20" y="151.1">•</text>
<text x="20" y="155.4">•</text>
<text x="136.2" y="153.8">Package Information</text>
<text x="20" y="159.6">•</text>
<text x="20" y="163.8">•</text>
<text x="20" y="168.1">•</text>
<text x="94" y="246.9">REF35 Use Case</text>
</g>
<g font-size="3.5" fill="#00f">
<text x="25" y="138.4">Flow transmitter</text>
<text x="25" y="142.7">Blood glucose monitor</text>
<text x="25" y="146.9">Servo drive control module</text>
<text x="25" y="151.1">Power quality analyzer</text>
<text x="25" y="155.4">Fault indicator</text>
<text x="25" y="159.6">Oscilloscope</text>
<text x="25" y="163.8">Process analytics</text>
<text x="25" y="168.1">Optical Module</text>
</g>
<text font-size="3.2" fill="#00f" x="187" y="21.1">REF35</text>
<g font-size="2.8">
<text x="111.9" y="158.2">PART NUMBER</text>
<text x="140.2" y="158.2">PACKAGE</text>
<text x="168.4" y="158.2">BODY SIZE (NOM)</text>
<text x="111.9" y="165.6">REF35xxx</text>
<text x="140.2" y="163.1">SOT-23 (6)</text>
<text x="168.4" y="163.1">2.90 mm × 1.60 mm</text>
<text x="140.2" y="168">WCSP (4)</text>
<text x="168.4" y="168">1.05 mm × 0.84 mm</text>
<text x="111.1" y="174.8">(1)</text>
<text x="118.6" y="174.8">For all available voltage variants and packages, see the</text>
<text x="118.6" y="178.2">orderable addendum at the end of the data sheet.</text>
<text x="111.1" y="181.6">(2)</text>
<text x="118.6" y="181.6">Product preview.</text>
<text x="27.9" y="265.5">An IMPORTANT NOTICE at the end of this data sheet addresses availability, warranty, changes, use in safety-critical applications,</text>
<text x="27.9" y="268.9">intellectual property matters and other important disclaimers. PRODUCTION DATA.</text>
</g>
<g font-size="2.6">
<text x="92.3" y="70.9">P-P</text>
<text x="118" y="93.1">p-p</text>
<text x="49.5" y="104.7">REF</text>
<text x="61.2" y="104.7">DO</text>
</g>
<text font-size="2.5" x="130.7" y="24.3">SNAS809A – DECEMBER 2021 – REVISED AUGUST 2022</text>
<g font-size="2.4">
<text x="53.8" y="201.3">Connection Diagram</text>
<text x="114.4" y="201.3">Typical Application Use Cases</text>
</g>
<g font-size="2.1" fill="#00f">
<text x="154.8" y="157.3">(1)</text>
<text x="153.6" y="167.1">(2)</text>
</g>
<g font-size="1.9">
<text x="59.6" y="208.5">REF35</text>
<text x="40.1" y="215.4">Input</text>
<text x="54.6" y="212.4">EN</text>
<text x="76.3" y="215.4">Output</text>
<text x="96.4" y="214.7" transform="rotate(90 96.4 214.7)">R</text>
<text x="102.4" y="215.6">Current</text>
<text x="125.5" y="215.8" transform="rotate(-45 125.5 215.8)">R</text>
<text x="137.3" y="213.6" transform="rotate(45 137.3 213.6)">R</text>
<text x="47" y="221.2">0.1 μF</text>
<text x="54.4" y="216.9">VIN</text>
<text x="66.8" y="217.2">VREF</text>
<text x="78.2" y="218.8">1 μF</text>
<text x="102.4" y="217.8">SENSE</text>
<text x="132.2" y="221.8">V</text>
<text x="153.6" y="216.9">REF</text>
<text x="163" y="217.2">VDD</text>
<text x="56.2" y="222.8">GND</text>
<text x="66.5" y="222.8">NR</text>
<text x="139.8" y="226.1" transform="rotate(135 139.8 226.1)">R</text>
<text x="153.2" y="222.2">ADC / DAC</text>
<text x="49.3" y="232.1">GND</text>
<text x="79.7" y="229.7">GND</text>
<text x="127.6" y="228.4" transform="rotate(-135 127.6 228.4)">R</text>
<text x="163.2" y="233.2">GND</text>
<text x="61.2" y="236.6">GND</text>
<text x="70.7" y="236.8">GND</text>
<text x="97.1" y="239.4">Amplifier Biasing</text>
<text x="123.9" y="239.4">Sensor power supply</text>
<text x="135.5" y="235.1">GND</text>
<text x="96.1" y="241.6">CSA, INA, DFA etc</text>
<text x="121.9" y="241.6">Bridge, Thermocouple etc</text>
<text x="150.3" y="240.5">Data Converter power supply</text>
</g>
<g font-size="1.9" fill="#f00">
<text x="129.6" y="207">REF35</text>
<text x="156.7" y="207">REF35</text>
<text x="104.1" y="225.6">REF35</text>
<text x="60.2" y="230.2">Optional</text>
</g>
</svg>
